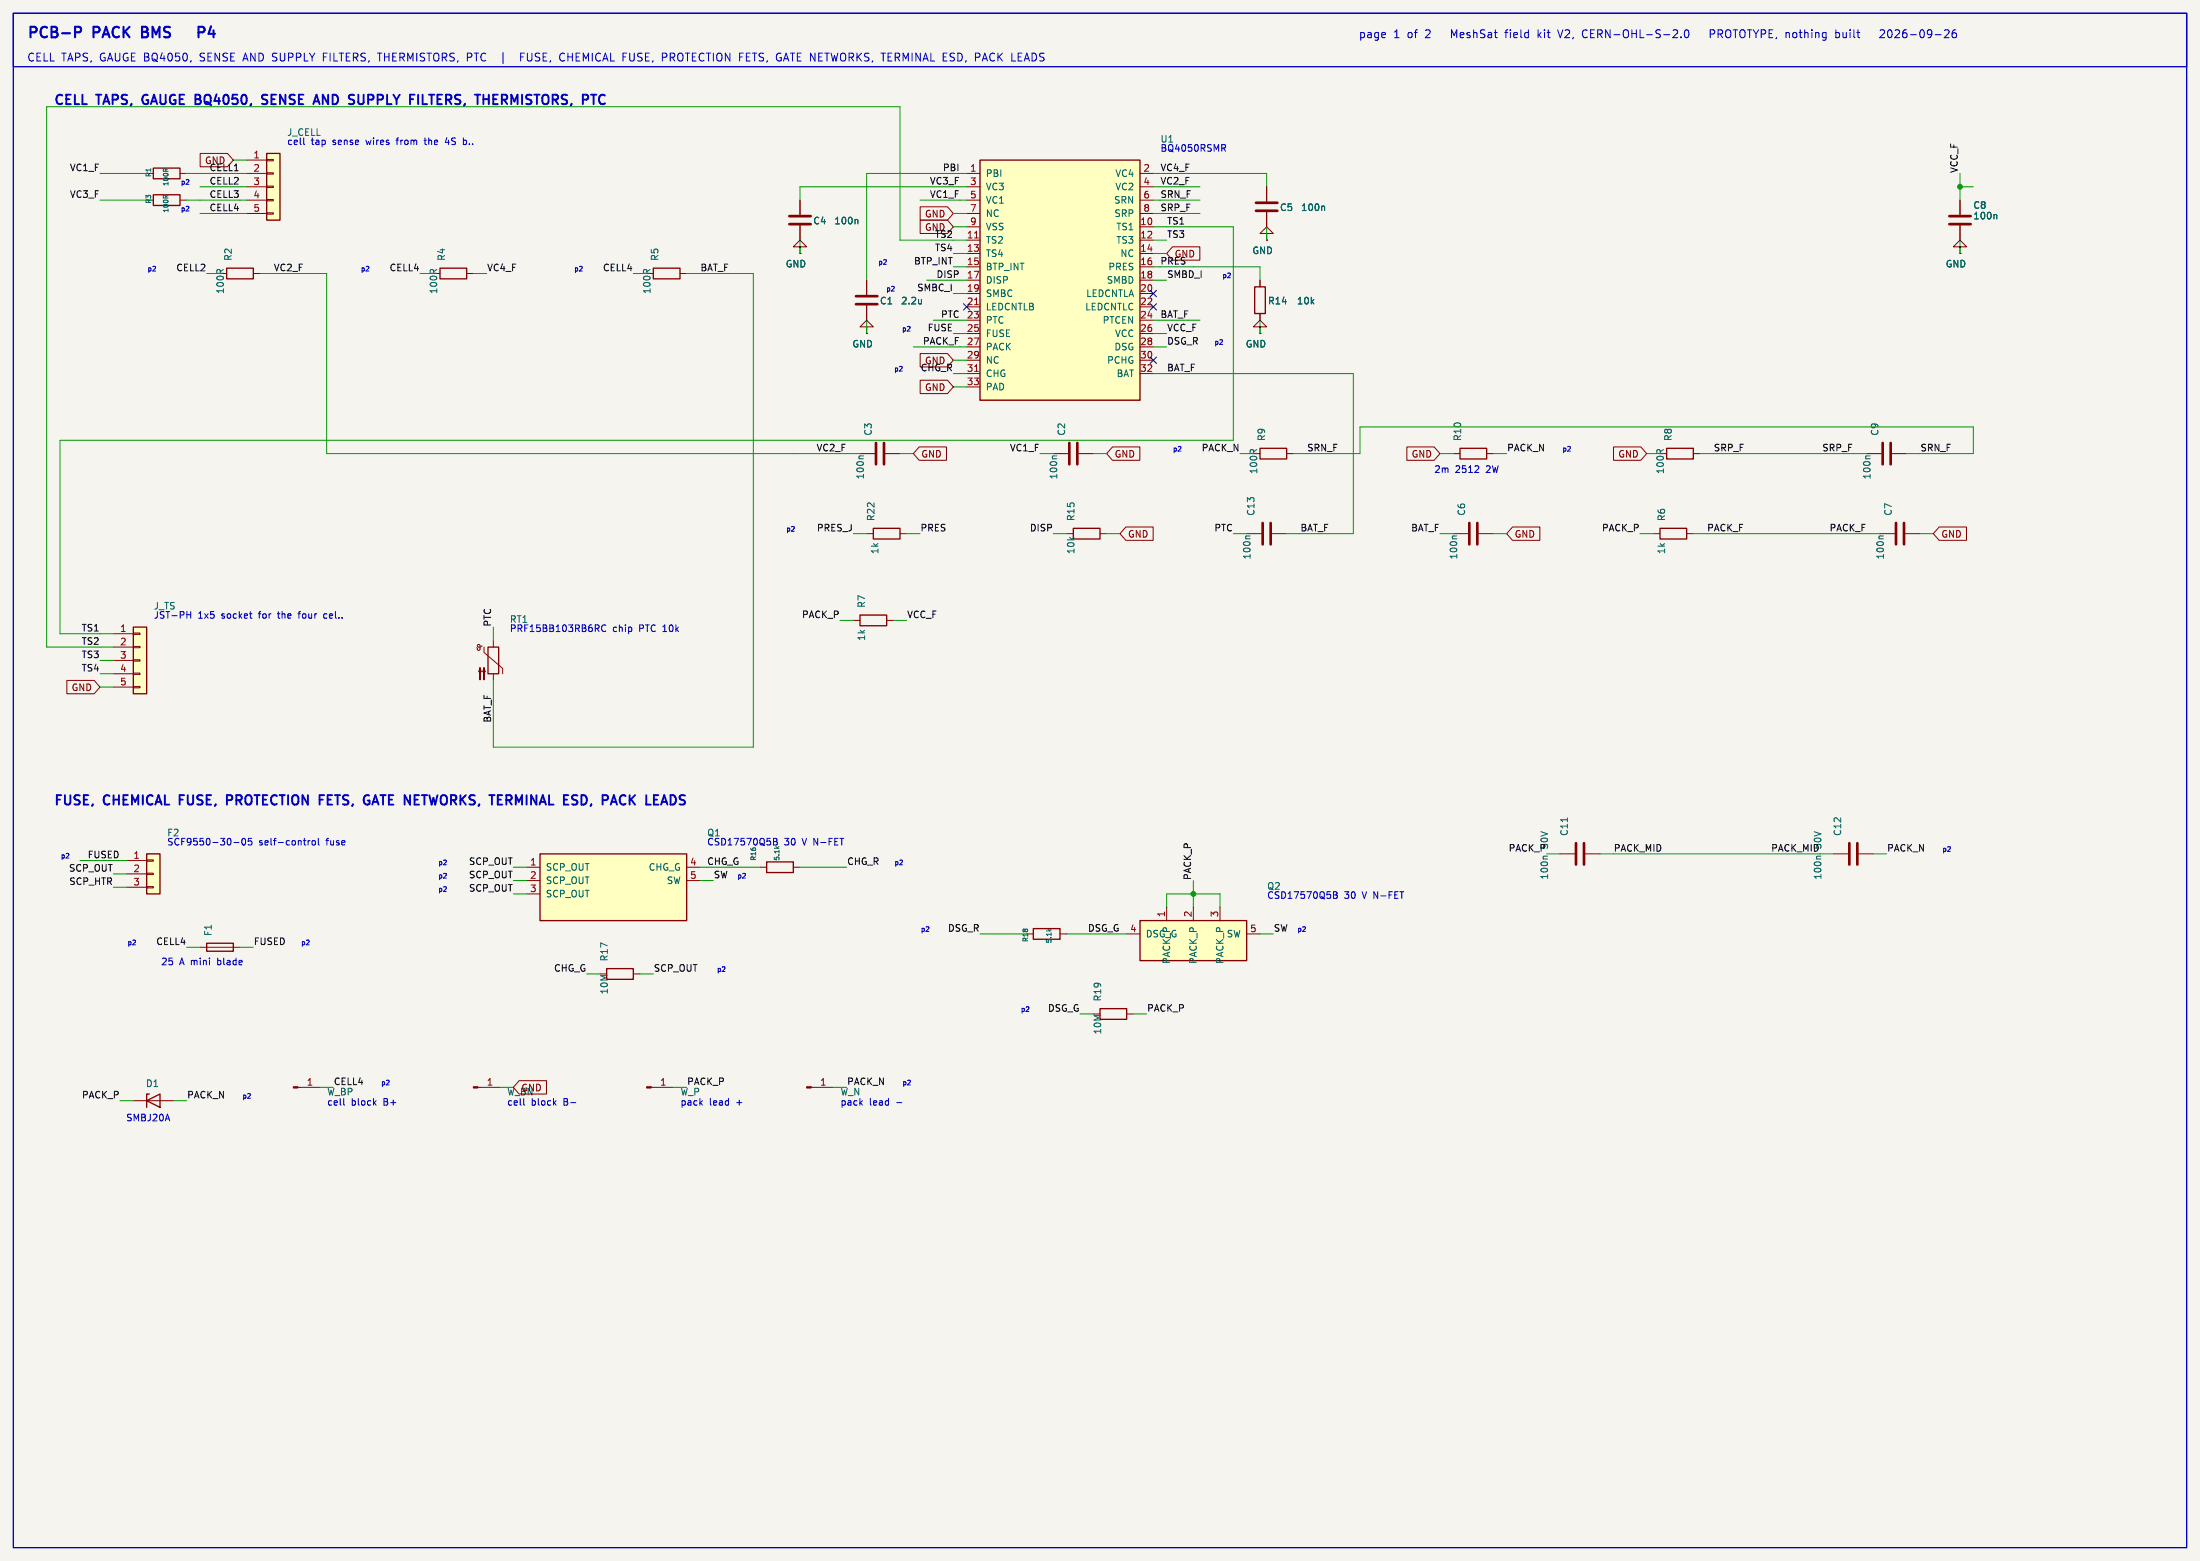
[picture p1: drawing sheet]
<svg xmlns="http://www.w3.org/2000/svg" width="419mm" height="297mm" viewBox="0 0 419 297" stroke-linecap="round" stroke-linejoin="round" font-family="sans-serif">
<path d="M0 0h419.1v297.2h-419.1z" fill="#f5f4ef" stroke="#f5f4ef" stroke-width=".19"/>
<path d="M146 164.1h5.1v2h-5.1zM115.6 184.4h5v2h-5z" fill="none" stroke="#840000" stroke-width=".25"/>
<g fill="none" stroke="#840000" stroke-width=".19">
<path d="M152.4 38.1v2.8M152.4 42.9v2.8M165.1 53.3v2.8M165.1 58.2v2.8M165.1 62.2h1.3l-1.3-1.2-1.3 1.2h1.3v1.3M165.1 63.5h.1M200.7 86.4h2.8M205.5 86.4h2.8M144.8 165.1h1.2M151.1 165.1h1.3M114.3 185.4h1.3M120.6 185.4h1.3"/>
<path d="M124.1 207h4.2M154.5 207h4.2"/>
</g>
<g fill="#840000" stroke="#840000" stroke-width=".19">
<path d="M123.2 206.9h.9v.2h-.9z"/>
<path d="M153.7 206.9h.8v.2h-.8z"/>
</g>
<path d="M150.4 41.1h4M150.4 42.7h4M163.1 56.4h4M163.1 57.9h4M203.7 84.3v4.1M205.2 84.3v4.1" fill="none" stroke="#840000" stroke-width=".51"/>
<path d="M163.2 41.8l.2 .2v.6M175.5 57v.9M175.5 57.7v.1M201.3 86.8h-.7l-.1 .2M147.8 161.2l.3 .3M148.4 161.2l-.3 .2" fill="none" stroke="#006464" stroke-width=".19"/>
<path d="M102.9 162.6h27.9v12.7h-27.9z" fill="#ffffc2"/>
<path d="M239 54.6h2v5.1h-2zM240 85.3h5.1v2.1h-5.1zM278.1 85.3h5.1v2.1h-5.1zM317.5 85.3h5.1v2.1h-5.1zM39.4 179.6h5v1.5h-5zM102.9 162.6h27.9v12.7h-27.9zM196.8 176.8h5.1v2h-5.1zM27.9 209.6l2.6-1.3v2.5zM28.4 208.3h-.5v2.5" fill="none" stroke="#840000" stroke-width=".25"/>
<g fill="none" stroke="#840000" stroke-width=".19">
<path d="M241.3 35.6v2.8M240 53.3v1.3M240 59.7v1.3M241.3 44.5h1.3l-1.3-1.3-1.3 1.3h1.3v1.2M241.3 45.7h.1M241.3 40.4v2.8M240 62.2h1.3l-1.3-1.2-1.2 1.2h1.2v1.3M240 63.5h.1M163.8 86.4h2.8M168.7 86.4h2.7M245.1 86.4h1.3M276.9 86.4h1.2"/>
<path d="M283.2 86.4h1.3M322.6 86.4h1.2M100.3 165.1h2.6M100.3 167.6h2.6M100.3 170.2h2.6M130.8 165.1h2.5M130.8 167.6h2.5M195.6 177.8h1.2M201.9 177.8h1.3M38.1 180.3h7.6M25.4 209.6h7.6M56.7 207h4.3"/>
<path d="M91 207h4.2"/>
</g>
<path d="M239.3 38.6h4M239.3 40.1h4M166.9 84.3v4.1M168.4 84.3v4.1" fill="none" stroke="#840000" stroke-width=".51"/>
<path d="M252.2 39.2l.1 .2v.7M164.5 86.8h-.7l-.2 .2M199.6 176.9l.4 .3M200.2 176.9l-.3 .2" fill="none" stroke="#006464" stroke-width=".19"/>
<g fill="#840000" stroke="#840000" stroke-width=".19">
<path d="M90.2 206.9h.8v.2h-.8z"/>
<path d="M55.9 206.9h.8v.2h-.8z"/>
</g>
<path d="M217.2 175.3h20.3v7.6h-20.3z" fill="#ffffc2"/>
<path d="M217.2 175.3h20.3v7.6h-20.3z" fill="none" stroke="#840000" stroke-width=".25"/>
<path d="M373.4 47h1.2l-1.2-1.3-1.3 1.3h1.3v1.3M373.4 48.3h.1M355.6 86.4h2.8M360.4 86.4h2.8M214.6 177.8h2.6M222.2 172.7v2.6M227.3 172.7v2.6M232.4 172.7v2.6M237.5 177.8h2.5" fill="none" stroke="#840000" stroke-width=".19"/>
<path d="M358.6 84.3v4.1M360.2 84.3v4.1" fill="none" stroke="#840000" stroke-width=".51"/>
<path d="M356.3 86.8h-.7l-.2 .2" fill="none" stroke="#006464" stroke-width=".19"/>
<path d="M186.7 30.5h30.5v45.7h-30.5z" fill="#ffffc2"/>
<path d="M186.7 30.5h30.5v45.7h-30.5z" fill="none" stroke="#840000" stroke-width=".25"/>
<g fill="none" stroke="#840000" stroke-width=".19">
<path d="M184.1 33h2.6M184.1 35.6h2.6M184.1 38.1h2.6M217.2 33h2.5M217.2 35.6h2.5M217.2 38.1h2.5M184.1 40.6h2.6M184.1 43.2h2.6M184.1 45.7h2.6M184.1 48.3h2.6M184.1 50.8h2.6M184.1 53.3h2.6"/>
<path d="M184.1 55.9h2.6M184.1 58.4h2.6M217.2 40.6h2.5M217.2 43.2h2.5M217.2 45.7h2.5M217.2 48.3h2.5M217.2 50.8h2.5M217.2 53.3h2.5M217.2 55.9h2.5M217.2 58.4h2.5M184.1 61h2.6M184.1 63.5h2.6"/>
<path d="M184.1 66h2.6M184.1 68.6h2.6M184.1 71.1h2.6M184.1 73.7h2.6M217.2 61h2.5M217.2 63.5h2.5M217.2 66h2.5M217.2 68.6h2.5M217.2 71.1h2.5"/>
</g>
<path d="M185.7 45.3h.7M185.7 58h.7M185.7 70.7h.7" fill="none" stroke="#a90000" stroke-width=".19"/>
<path d="M27.9 162.6h2.6v7.6h-2.6z" fill="#ffffc2"/>
<path d="M27.9 162.6h2.6v7.6h-2.6z" fill="none" stroke="#840000" stroke-width=".25"/>
<path d="M24.1 163.8h3.8M24.1 166.4h3.8M24.1 168.9h3.8M27.9 163.7h1.3v.3h-1.3zM27.9 166.2h1.3v.3h-1.3zM27.9 168.8h1.3v.2h-1.3z" fill="none" stroke="#840000" stroke-width=".19"/>
<path d="M25.4 119.4h2.5v12.7h-2.5z" fill="#ffffc2"/>
<path d="M83.8 51.1h5.1v2h-5.1zM25.4 119.4h2.5v12.7h-2.5zM163.8 117.1h5.1v2h-5.1zM93 123.2h2v5.1h-2zM209.5 192h5.1v2.1h-5.1z" fill="none" stroke="#840000" stroke-width=".25"/>
<g fill="none" stroke="#840000" stroke-width=".19">
<path d="M88.9 52.1h1.3M162.6 118.1h1.2M168.9 118.1h1.3M21.6 120.7h3.8M21.6 123.2h3.8M21.6 125.7h3.8M21.6 128.3h3.8M21.6 130.8h3.8M25.4 120.5h1.3v.3h-1.3zM25.4 123.1h1.3v.2h-1.3zM25.4 125.6h1.3v.3h-1.3zM25.4 128.1h1.3v.3h-1.3z"/>
<path d="M25.4 130.7h1.3v.2h-1.3zM91.8 122.9l-.2 .3h-.4l-.2-.1v-.3l.2-.1 .2 .2v.7l-.1 .2h-.3l-.2-.5M92.2 123.2v1l3.6 3.1v1M94 121.9v1.3M94 128.3v1.2M349.2 162.6h2.8M354.1 162.6h2.8M208.3 193h1.2M214.6 193h1.3"/>
</g>
<g fill="#840000" stroke="#840000" stroke-width=".19">
<path d="M91.4 127.1l.3 .8h-.5l.2-.8v2.3z"/>
<path d="M92.2 127.1l.3 .8h-.6l.3-.8v2.3z"/>
</g>
<path d="M352.3 160.5v4.1M353.8 160.5v4.1" fill="none" stroke="#840000" stroke-width=".51"/>
<path d="M346.2 163l-.2 .2" fill="none" stroke="#006464" stroke-width=".19"/>
<path d="M50.8 29.2h2.5v12.7h-2.5z" fill="#ffffc2"/>
<path d="M29.2 32h5.1v2h-5.1zM29.2 37.1h5.1v2h-5.1zM50.8 29.2h2.5v12.7h-2.5zM43.2 51.1h5.1v2h-5.1zM124.5 51.1h5v2h-5zM166.4 100.6h5v2h-5zM204.5 100.6h5v2h-5zM316.2 100.6h5.1v2h-5.1z" fill="none" stroke="#840000" stroke-width=".25"/>
<g fill="none" stroke="#840000" stroke-width=".19">
<path d="M34.3 33h1.3M34.3 38.1h1.3M38.1 29.2h5.2l1.1 1.3-1.1 1.3h-5.2zM47 30.5h3.8M47 33h3.8M47 35.6h3.8M47 38.1h3.8M50.8 30.4h1.3v.2h-1.3zM50.8 32.9h1.3v.2h-1.3zM50.8 35.4h1.3v.3h-1.3zM50.8 38h1.3v.2h-1.3zM152.4 38.1v2.8"/>
<path d="M175.3 39.4h5.2l1.1 1.2-1.1 1.3h-5.2zM241.3 35.6v2.8M373.4 38.1v2.8M47 40.6h3.8M48.3 52.1h1.2M50.8 40.5h1.3v.3h-1.3zM129.5 52.1h1.3M152.4 47h1.3l-1.3-1.3-1.3 1.3h1.3v1.3M152.4 48.3h.1M152.4 42.9v2.8M165.1 53.3v2.8M165.1 58.2v2.8"/>
<path d="M175.3 41.9h5.2l1.1 1.3-1.1 1.3h-5.2zM223.4 47h5.2v2.5h-5.2l-1.2-1.2zM240 53.3v1.3M240 59.7v1.3M241.3 45.7h.1M241.3 40.4v2.8M373.4 48.3h.1M373.4 42.9v2.8M165.1 63.5h.1M175.3 72.4h5.2l1.1 1.3-1.1 1.2h-5.2zM175.3 67.3h5.2l1.1 1.3-1.1 1.3h-5.2zM240 63.5h.1"/>
<path d="M175.1 85.1h5.2v2.5h-5.2l-1.1-1.2zM211.9 85.1h5.2v2.5h-5.2l-1.1-1.2zM268 85.1h5.2l1.1 1.3-1.1 1.2h-5.2zM307.4 85.1h5.2l1.1 1.3-1.1 1.2h-5.2zM165.1 101.6h1.3M171.4 101.6h1.3M203.2 101.6h1.3M209.5 101.6h1.3M214.5 100.3h5.2v2.6h-5.2l-1.1-1.3zM237.5 101.6h2.8M242.3 101.6h2.8M276.9 101.6h2.8"/>
<path d="M281.7 101.6h2.8M288.1 100.3h5.2v2.6h-5.2l-1.1-1.3zM315 101.6h1.2M321.3 101.6h1.3M358.1 101.6h2.8M363 101.6h2.8M369.4 100.3h5.2v2.6h-5.2l-1.1-1.3zM12.7 129.5h5.2l1.1 1.3-1.1 1.3h-5.2zM297.2 162.6h2.8M302 162.6h2.8M98.9 205.7h5.2v2.6h-5.2l-1.1-1.3z"/>
</g>
<g fill="none" stroke="#006464" stroke-width=".19">
<path d="M31.2 32.2h.3M31.2 37.3h.3M32 32.1l-.4 .3M32 37.2l-.4 .3M252.2 39.2l.1 .2v.7M163.2 41.8l.2 .2v.6M175.5 57v.9M175.5 57.7v.1M380.2 40.8l.2 .2v.7M238.1 102h-.6l-.2 .2M277.5 102h-.7l-.1 .2M358.8 102h-.7l-.2 .2"/>
<path d="M298.6 155.7v.7M294.1 163l-.1 .2"/>
</g>
<path d="M371.3 41.1h4.1M371.3 42.7h4.1M240.5 99.6v4M242.1 99.6v4M279.9 99.6v4M281.4 99.6v4M361.2 99.6v4M362.7 99.6v4M300.2 160.5v4.1M301.8 160.5v4.1" fill="none" stroke="#840000" stroke-width=".51"/>
<g fill="none" stroke="#009600" stroke-width=".19">
<path d="M19 33h8.9M19 38.1h8.9M35.6 33h11.4M35.6 38.1h11.4M38.1 35.6h8.9M44.4 30.5h2.6M175.3 38.1h8.8M184.1 35.6h-31.7v2.5M184.1 33h-19v20.3M219.7 35.6h8.9M219.7 33h21.6v2.6M219.7 38.1h8.9"/>
<path d="M373.4 33v5.1M373.4 35.6h2.5M38.1 40.6h8.9M39.4 52.1h2.5M49.5 52.1h12.7v34.3h101.6M80 52.1h2.5M90.2 52.1h2.5M120.6 52.1h2.6M130.8 52.1h12.7v90.1h-49.5v-12.7M152.4 45.7v2.6M176.5 53.3h7.6M181.6 40.6h2.5"/>
<path d="M181.6 50.8h2.5M181.6 48.3h2.5M181.6 43.2h2.5M181.6 55.9h2.5M184.1 45.7h-12.7v-25.4h-162.5v102.9h12.7M219.7 43.2h15.2v40.6h-223.5v36.9h10.2M219.7 40.6h8.9M219.7 53.3h2.5M219.7 50.8h20.3v2.5M219.7 48.3h2.5M219.7 45.7h2.5M241.3 43.2v2.5"/>
<path d="M373.4 45.7v2.6M165.1 61v2.5M174 66h10.1M177.8 61h6.3M181.6 63.5h2.5M181.6 73.7h2.5M181.6 71.1h2.5M181.6 68.6h2.5M219.7 71.1h38.1v30.5h-12.7M219.7 66h2.5M219.7 63.5h2.5M219.7 61h8.9"/>
<path d="M240 61v2.5M171.4 86.4h2.6M198.1 86.4h2.6M208.3 86.4h2.5M236.2 86.4h2.6M246.4 86.4h12.7v-5.1h116.8v5.1h-12.7M274.3 86.4h2.6M284.5 86.4h2.5M313.7 86.4h2.5M323.8 86.4h31.8M94 119.4v2.5M160 118.1h2.6"/>
<path d="M162.6 101.6h2.5M170.2 118.1h2.5M172.7 101.6h2.6M200.7 101.6h2.5M210.8 101.6h2.6M234.9 101.6h2.6M274.3 101.6h2.6M284.5 101.6h2.5M312.4 101.6h2.6M322.6 101.6h35.5M365.8 101.6h2.5M19 130.8h2.6"/>
<path d="M19 128.3h2.6M19 125.7h2.6M15.2 163.8h8.9M21.6 168.9h2.5M21.6 166.4h2.5M97.8 170.2h2.5M97.8 165.1h2.5M97.8 167.6h2.5M133.3 165.1h11.5M133.3 167.6h2.6M152.4 165.1h8.9M186.7 177.8h8.9"/>
<path d="M203.2 177.8h11.4M222.2 172.7v-2.5h10.2v2.5M227.3 167.6v5.1M240 177.8h2.6M294.6 162.6h2.6M304.8 162.6h44.4M356.9 162.6h2.5M35.6 180.3h2.5M45.7 180.3h2.6M111.8 185.4h2.5M121.9 185.4h2.6M205.7 193h2.6"/>
<path d="M215.9 193h2.5M22.9 209.6h2.5M33 209.6h2.6M61 207h2.5M95.2 207h2.6M128.3 207h2.5M158.7 207h2.6"/>
</g>
<path d="M183.5 57.8l1.3 1.2M184.8 57.8l-1.3 1.2M219.1 57.8l1.2 1.2M219.1 55.3l1.2 1.2M220.3 57.8l-1.2 1.2M220.3 55.3l-1.2 1.2M219.1 68l1.2 1.2M220.3 68l-1.2 1.2" fill="none" stroke="#000084" stroke-width=".19"/>
<g fill="none" stroke="#0000c2" stroke-width=".36">
<path d="M27.3 18.3l-.2 .5 .2 .8M50.9 18.1l-.6-.1-.3 .2v.5l.8 .4 .1 .4-.3 .3-.7-.1M61.5 19.8v-1.8l1 1.8M69.3 18v1.5l-.4 .3M80.5 19.8h.9M81.7 18h1M94 19.8h.8M94 18h.8M94 18.9h.6M34.2 152.2h.6M35.1 151.4h-.9v1.8M44.1 151.5l-.9-.1v1.8"/>
<path d="M44.1 152.2l-.9 .1M70.9 153.2l.6-1.8 .6 1.8M71.1 152.7h.8M96.5 151.4h.6M96.5 152.3h.6M96.9 152.3l.6 .9M119.1 151.5l.1 .1M119.2 153l-.1 .1M128.4 151.5l.4 .7-.1 .6-.3 .3"/>
</g>
<g fill="none" stroke="#0000c2" stroke-width=".19">
<path d="M36.4 11.5l-.1 .3M61.6 10.8h.5M62.3 10.1h-.7v1.5M71.9 10.1h.9M95.8 10v2.1M99.2 10.8h.5M99.9 10.1h-.7v1.5M107.5 10.2v.1M107.5 11.5h.1M127.7 10.9h.6M128.3 10.1h-.6v1.5M286.7 6.2h.5"/>
<path d="M293 5.7v1.5M293.2 6.6l.4 .6M293.6 6.2l-.6 .5M296.7 5.7l.5 1.5M301.5 6.8l.2 .3 .4 .1M302.1 5.7h-.4l-.2 .3M320.2 7v.2M321 5.8l.2-.1a.8 .8 0 0 1 .5 .7 .8 .8 0 0 1-.5 .8l-.2-.2-.1-.4zM325.8 6.5l.7-.1 .2-.2-.1-.4-.2-.1h-.6v1.5M349.7 6.2h.5l.2 .3-.1 .6h-.6M349.7 5.7v1.5M358.2 5.8l.5-.1 .2 .1 .1 .3-.9 1.1h.9"/>
<path d="M359.9 5.7a.94 .94 0 0 0 0 1.5M371.9 6.5l.3-.3 .4 .1 .1 .2v.4l-.3 .3-.4-.1-.1-.2M372.6 5.7a.59 .59 0 0 0-.7 .6M57.9 26.3v1l.1 .2M80.8 26.7h.5M81 26.3v1.2M85.1 26.2l-.3 .9h.8M88.4 26.7l.4 .1M88.8 27.4l-.4 .1M232.8 27.5h.4l.3 .3-.1 .3-.6 .1M233.1 28.2l.4 .6M280.9 89.9h.8"/>
<path d="M281.6 88.8v.4M35.6 117h.7M36.3 116.4v1.3M56.8 116.8h.4M57 116.5l-.1 1.2M62.1 116.8l-.3 .1-.1 .2v.5l.4 .1M115.4 119.1a.6 .6 0 0 0-.8 .4 .6 .6 0 0 0 .6 .7l.2-.1M46.2 159.7l.2-.1a.68 .68 0 0 1 .4 .6 .68 .68 0 0 1-.4 .7 .84 .84 0 0 1-.2-1.2zM47.9 159.6h-.6v.6l.2-.1 .4 .1 .1 .1-.1 .5-.1 .1-.5-.1M60.6 159.6v1.1l.2 .2M147.4 159.6h.4l.2 .2-.2 .4 .2 .1 .1 .3-.3 .3h-.4zM44.5 160.4h1"/>
<path d="M58.7 160v.9M59.1 160l-.4 .3M59.5 160.1l.4-.1 .2 .3v.3l-.2 .3-.4-.1-.1-.2zM147.4 160.2h.4M254 169.8h.5l.2 .2-.2 .4 .2 .1 .1 .3-.3 .2h-.5zM254 170.4h.5M65.5 209.1v1.1l.2 .2M99.8 209.1v1.1l.1 .2"/>
</g>
<path d="M14.3 5.1h.8a.54 .54 0 0 1 .4 .5 .54 .54 0 0 1-.4 .6h-.8M27.1 6.1h.6M27.7 5.1h-.6v2h.7M37.8 6.2h.8a.54 .54 0 0 0 .4-.6 .54 .54 0 0 0-.4-.5h-.8v2M40.2 5l-.5 1.4h1.3M40.7 5.8v1.3" fill="none" stroke="#0000c2" stroke-width=".4"/>
<path d="M2.5 2.5h414.1v292.1h-414.1zM2.5 2.5h414.1v10.2h-414.1z" fill="none" stroke="#0000c2" stroke-width=".25"/>
<g fill="#009600" stroke="#009600" stroke-width=".19">
<circle cx="227.3" cy="170.2" r=".46"/>
<circle cx="373.4" cy="35.6" r=".46"/>
</g>
<g font-size="2.8" fill="#0000c2">
<text x="5.1" y="7.4">PCB-P</text>
<text x="17.9" y="7.4">PACK</text>
<text x="27.9" y="7.4">BMS</text>
</g>
<g font-size="2.5" fill="#0000c2">
<text x="10.2" y="20.1">CELL</text>
<text x="18.6" y="20.1">TAPS,</text>
<text x="28" y="20.1">GAUGE BQ4050,</text>
<text x="52.2" y="20.1">SENSE</text>
<text x="62.9" y="20.1">AND</text>
<text x="70.2" y="20.1">SUPPLY</text>
<text x="82.5" y="20.1">FILTERS,</text>
<text x="95.8" y="20.1">THERMISTORS,</text>
<text x="10.2" y="153.4">FUSE,</text>
<text x="19.9" y="153.4">CHEMICAL</text>
<text x="35" y="153.4">FUSE,</text>
<text x="44.7" y="153.4">PROTECTION</text>
<text x="63.1" y="153.4">FETS,</text>
<text x="72.3" y="153.4">GATE NETWORKS,</text>
<text x="97.8" y="153.4">TERMINAL ESD,</text>
<text x="120.6" y="153.4">PACK</text>
<text x="129.6" y="153.4">LEADS</text>
</g>
<g font-size="2.1" fill="#0000c2">
<text x="5.1" y="11.8">CELL TAPS, GAUGE BQ4050,</text>
<text x="38.4" y="11.8">SENSE AND SUPPLY</text>
<text x="62.3" y="11.8">FILTERS,</text>
<text x="72.9" y="11.8">THERMISTORS, PTC</text>
<text x="100.8" y="11.8">FUSE,</text>
<text x="108.4" y="11.8">CHEMICAL FUSE,</text>
<text x="128.2" y="11.8">PROTECTION FETS, GATE NETWORKS, TERMINAL ESD, PACK LEADS</text>
<text x="258.8" y="7.4">page</text>
<text x="265.4" y="7.4">1</text>
<text x="268.2" y="7.4">of</text>
<text x="271.7" y="7.4">2</text>
<text x="277" y="7.4">MeshSat</text>
<text x="287.5" y="7.4">field</text>
<text x="293.8" y="7.4">kit</text>
<text x="297.9" y="7.4">V2,</text>
<text x="302.6" y="7.4">CERN-OHL-S-2.0</text>
<text x="327.4" y="7.4">PROTOTYPE, nothing</text>
<text x="351.6" y="7.4">built</text>
<text x="360.6" y="7.4">2026-09-26</text>
</g>
<g font-size="1.8" fill="#0000c2">
<text x="54.6" y="27.7">cell</text>
<text x="59.3" y="27.7">tap</text>
<text x="63.5" y="27.7">sense</text>
<text x="70" y="27.7">wires</text>
<text x="76" y="27.7">from</text>
<text x="81.6" y="27.7">the</text>
<text x="85.7" y="27.7">4S</text>
<text x="89.3" y="27.7">b..</text>
<text x="221" y="29">BQ4050RSMR</text>
<text x="221" y="27.3">U1</text>
<text x="273.1" y="90.1">2m</text>
<text x="277.2" y="90.1">2512</text>
<text x="283.2" y="90.1">2W</text>
<text x="29.2" y="117.9">JST-PH</text>
<text x="29.2" y="116.2">J_TS</text>
<text x="37.7" y="117.9">1x5</text>
<text x="42.3" y="117.9">socket</text>
<text x="49.6" y="117.9">for</text>
<text x="53.4" y="117.9">the</text>
<text x="57.6" y="117.9">four</text>
<text x="62.5" y="117.9">cel..</text>
<text x="97" y="118.8">RT1</text>
<text x="97" y="120.4">PRF15BB103RB6RC</text>
<text x="116.7" y="120.4">chip</text>
<text x="121.9" y="120.4">PTC 10k</text>
<text x="31.7" y="161">SCF9550-30-05</text>
<text x="31.8" y="159.4">F2</text>
<text x="49.3" y="161">self-control</text>
<text x="62.3" y="161">fuse</text>
<text x="134.6" y="161">CSD17570Q5B</text>
<text x="134.6" y="159.4">Q1</text>
<text x="149.4" y="161">30</text>
<text x="153" y="161">V N-FET</text>
<text x="241.3" y="171.2">CSD17570Q5B</text>
<text x="241.3" y="169.6">Q2</text>
<text x="256.1" y="171.2">30</text>
<text x="259.7" y="171.2">V N-FET</text>
<text x="30.6" y="183.8">25</text>
<text x="34.2" y="183.8">A mini</text>
<text x="41.7" y="183.8">blade</text>
<text x="129.5" y="208.7">W_P</text>
<text x="160" y="208.7">W_N</text>
<text x="23.9" y="213.6">SMBJ20A</text>
<text x="62.2" y="210.6">cell</text>
<text x="66.9" y="210.6">block</text>
<text x="73.2" y="210.6">B+</text>
<text x="96.5" y="210.6">cell</text>
<text x="101.2" y="210.6">block</text>
<text x="107.4" y="210.6">B-</text>
<text x="129.5" y="210.6">pack</text>
<text x="135.1" y="210.6">lead</text>
<text x="140.3" y="210.6">+</text>
<text x="160" y="210.6">pack</text>
<text x="165.6" y="210.6">lead</text>
<text x="170.8" y="210.6">-</text>
</g>
<g font-size="1.8" fill="#006464">
<text x="54.6" y="26.1">J_CELL</text>
<text x="187.7" y="33.9">PBI</text>
<text x="212.4" y="33.9">VC4</text>
<text x="187.7" y="36.4">VC3</text>
<text x="187.7" y="39">VC1</text>
<text x="187.7" y="41.5">NC</text>
<text x="212.1" y="39">SRN</text>
<text x="212.2" y="41.5">SRP</text>
<text x="212.4" y="36.4">VC2</text>
<text x="243.7" y="40.4">C5</text>
<text x="247.8" y="40.4">100n</text>
<text x="375.8" y="39.9">C8</text>
<text x="375.8" y="42">100n</text>
<text x="154.8" y="42.9">C4</text>
<text x="158.8" y="42.9">100n</text>
<text x="187.7" y="44">VSS</text>
<text x="187.7" y="46.6">TS2</text>
<text x="212.6" y="44">TS1</text>
<text x="212.6" y="46.6">TS3</text>
<text x="44.3" y="49.8" transform="rotate(-90 44.3 49.8)">R2</text>
<text x="85" y="49.8" transform="rotate(-90 85 49.8)">R4</text>
<text x="125.6" y="49.8" transform="rotate(-90 125.6 49.8)">R5</text>
<text x="149.6" y="51.1">GND</text>
<text x="187.7" y="49.1">TS4</text>
<text x="187.7" y="51.7">BTP_INT</text>
<text x="211.1" y="51.7">PRES</text>
<text x="213.4" y="49.1">NC</text>
<text x="238.5" y="48.6">GND</text>
<text x="370.6" y="51.1">GND</text>
<text x="42.8" y="56.1" transform="rotate(-90 42.8 56.1)">100R</text>
<text x="83.5" y="56.1" transform="rotate(-90 83.5 56.1)">100R</text>
<text x="124.1" y="56.1" transform="rotate(-90 124.1 56.1)">100R</text>
<text x="167.5" y="58.1">C1</text>
<text x="171.6" y="58.1">2.2u</text>
<text x="187.7" y="54.2">DISP</text>
<text x="187.7" y="56.7">SMBC</text>
<text x="187.7" y="59.3">LEDCNTLB</text>
<text x="206.6" y="59.3">LEDCNTLC</text>
<text x="206.8" y="56.7">LEDCNTLA</text>
<text x="210.7" y="54.2">SMBD</text>
<text x="241.5" y="58.1">R14</text>
<text x="247" y="58.1">10k</text>
<text x="187.7" y="61.8">PTC</text>
<text x="187.7" y="64.4">FUSE</text>
<text x="210" y="61.8">PTCEN</text>
<text x="212.3" y="64.4">VCC</text>
<text x="162.3" y="66.4">GND</text>
<text x="187.7" y="66.9">PACK</text>
<text x="187.7" y="69.4">NC</text>
<text x="187.7" y="72">CHG</text>
<text x="210.8" y="69.4">PCHG</text>
<text x="212.2" y="66.9">DSG</text>
<text x="212.6" y="72">BAT</text>
<text x="237.2" y="66.4">GND</text>
<text x="187.7" y="74.5">PAD</text>
<text x="166.3" y="83.1" transform="rotate(-90 166.3 83.1)">C3</text>
<text x="203.1" y="83.1" transform="rotate(-90 203.1 83.1)">C2</text>
<text x="358" y="83.1" transform="rotate(-90 358 83.1)">C9</text>
<text x="241.2" y="84.1" transform="rotate(-90 241.2 84.1)">R9</text>
<text x="278.5" y="84.1" transform="rotate(-90 278.5 84.1)">R10</text>
<text x="318.7" y="84.1" transform="rotate(-90 318.7 84.1)">R8</text>
<text x="164.8" y="91.4" transform="rotate(-90 164.8 91.4)">100n</text>
<text x="201.6" y="91.4" transform="rotate(-90 201.6 91.4)">100n</text>
<text x="239.7" y="90.4" transform="rotate(-90 239.7 90.4)">100R</text>
<text x="317.2" y="90.4" transform="rotate(-90 317.2 90.4)">100R</text>
<text x="356.5" y="91.4" transform="rotate(-90 356.5 91.4)">100n</text>
<text x="166.8" y="99.3" transform="rotate(-90 166.8 99.3)">R22</text>
<text x="204.9" y="99.3" transform="rotate(-90 204.9 99.3)">R15</text>
<text x="239.2" y="98.3" transform="rotate(-90 239.2 98.3)">C13</text>
<text x="279.3" y="98.3" transform="rotate(-90 279.3 98.3)">C6</text>
<text x="317.4" y="99.3" transform="rotate(-90 317.4 99.3)">R6</text>
<text x="360.6" y="98.3" transform="rotate(-90 360.6 98.3)">C7</text>
<text x="167.5" y="105.6" transform="rotate(-90 167.5 105.6)">1k</text>
<text x="204.9" y="105.6" transform="rotate(-90 204.9 105.6)">10k</text>
<text x="238.4" y="106.6" transform="rotate(-90 238.4 106.6)">100n</text>
<text x="277.8" y="106.6" transform="rotate(-90 277.8 106.6)">100n</text>
<text x="317.4" y="105.6" transform="rotate(-90 317.4 105.6)">1k</text>
<text x="359.1" y="106.6" transform="rotate(-90 359.1 106.6)">100n</text>
<text x="165" y="115.8" transform="rotate(-90 165 115.8)">R7</text>
<text x="165" y="122.1" transform="rotate(-90 165 122.1)">1k</text>
<text x="298.9" y="159.3" transform="rotate(-90 298.9 159.3)">C11</text>
<text x="350.9" y="159.3" transform="rotate(-90 350.9 159.3)">C12</text>
<text x="103.9" y="166">SCP_OUT</text>
<text x="123.5" y="166">CHG_G</text>
<text x="295.1" y="167.6" transform="rotate(-90 295.1 167.6)">100n</text>
<text x="347.2" y="167.6" transform="rotate(-90 347.2 167.6)">100n</text>
<text x="103.9" y="168.5">SCP_OUT</text>
<text x="103.9" y="171">SCP_OUT</text>
<text x="126.9" y="168.5">SW</text>
<text x="40.5" y="178.3" transform="rotate(-90 40.5 178.3)">F1</text>
<text x="218.2" y="178.7">DSG_G</text>
<text x="233.6" y="178.7">SW</text>
<text x="116" y="183.1" transform="rotate(-90 116 183.1)">R17</text>
<text x="223.1" y="183.6" transform="rotate(-90 223.1 183.6)">PACK_P</text>
<text x="228.2" y="183.6" transform="rotate(-90 228.2 183.6)">PACK_P</text>
<text x="233.3" y="183.6" transform="rotate(-90 233.3 183.6)">PACK_P</text>
<text x="116" y="189.4" transform="rotate(-90 116 189.4)">10M</text>
<text x="210" y="190.7" transform="rotate(-90 210 190.7)">R19</text>
<text x="210" y="197" transform="rotate(-90 210 197)">10M</text>
<text x="27.7" y="207.1">D1</text>
<text x="62.2" y="208.7">W_BP</text>
<text x="96.5" y="208.7">W_BN</text>
</g>
<g font-size="1.8" fill="#0f0f0f">
<text x="13.2" y="32.7">VC1_F</text>
<text x="38.9" y="31.4">GND</text>
<text x="39.8" y="35.2">CELL2</text>
<text x="39.8" y="32.7">CELL1</text>
<text x="177.1" y="35.2">VC3_F</text>
<text x="179.5" y="32.7">PBI</text>
<text x="221" y="32.7">VC4_F</text>
<text x="221" y="35.2">VC2_F</text>
<text x="373" y="33" transform="rotate(-90 373 33)">VCC_F</text>
<text x="13.2" y="37.8">VC3_F</text>
<text x="39.8" y="40.3">CELL4</text>
<text x="39.8" y="37.8">CELL3</text>
<text x="177.1" y="37.8">VC1_F</text>
<text x="221" y="40.3">SRP_F</text>
<text x="221" y="37.8">SRN_F</text>
<text x="178" y="47.9">TS4</text>
<text x="178" y="45.4">TS2</text>
<text x="222.2" y="42.8">TS1</text>
<text x="222.2" y="45.4">TS3</text>
<text x="33.5" y="51.7">CELL2</text>
<text x="52.1" y="51.7">VC2_F</text>
<text x="74.1" y="51.7">CELL4</text>
<text x="92.7" y="51.7">VC4_F</text>
<text x="114.8" y="51.7">CELL4</text>
<text x="133.3" y="51.7">BAT_F</text>
<text x="174" y="50.5">BTP_INT</text>
<text x="178.3" y="53">DISP</text>
<text x="221" y="50.5">PRES</text>
<text x="222.2" y="53">SMBD_I</text>
<text x="223.7" y="49.2">GND</text>
<text x="174.6" y="55.5">SMBC_I</text>
<text x="175.7" y="65.7">PACK_F</text>
<text x="176.6" y="63.2">FUSE</text>
<text x="179.2" y="60.6">PTC</text>
<text x="221" y="60.6">BAT_F</text>
<text x="222.2" y="63.2">VCC_F</text>
<text x="222.2" y="65.7">DSG_R</text>
<text x="175.3" y="70.8">CHG_R</text>
<text x="176.1" y="69.5">GND</text>
<text x="222.2" y="70.8">BAT_F</text>
<text x="155.5" y="86">VC2_F</text>
<text x="192.3" y="86">VC1_F</text>
<text x="228.8" y="86">PACK_N</text>
<text x="248.9" y="86">SRN_F</text>
<text x="287" y="86">PACK_N</text>
<text x="326.4" y="86">SRP_F</text>
<text x="347.1" y="86">SRP_F</text>
<text x="365.8" y="86">SRN_F</text>
<text x="155.5" y="101.3">PRES_J</text>
<text x="175.3" y="101.3">PRES</text>
<text x="196.1" y="101.3">DISP</text>
<text x="231.2" y="101.3">PTC</text>
<text x="247.6" y="101.3">BAT_F</text>
<text x="268.7" y="101.3">BAT_F</text>
<text x="305.1" y="101.3">PACK_P</text>
<text x="325.1" y="101.3">PACK_F</text>
<text x="348.4" y="101.3">PACK_F</text>
<text x="93.6" y="119.4" transform="rotate(-90 93.6 119.4)">PTC</text>
<text x="152.7" y="117.8">PACK_P</text>
<text x="172.7" y="117.8">VCC_F</text>
<text x="15.5" y="122.8">TS2</text>
<text x="15.5" y="125.4">TS3</text>
<text x="15.5" y="120.3">TS1</text>
<text x="15.5" y="127.9">TS4</text>
<text x="93.6" y="137.7" transform="rotate(-90 93.6 137.7)">BAT_F</text>
<text x="295.1" y="161.6" transform="rotate(-90 295.1 161.6)">50V</text>
<text x="347.2" y="161.6" transform="rotate(-90 347.2 161.6)">50V</text>
<text x="13" y="166">SCP_OUT</text>
<text x="16.6" y="163.5">FUSED</text>
<text x="89.2" y="167.3">SCP_OUT</text>
<text x="89.2" y="164.8">SCP_OUT</text>
<text x="134.6" y="164.8">CHG_G</text>
<text x="135.9" y="167.3">SW</text>
<text x="161.3" y="164.8">CHG_R</text>
<text x="227" y="167.6" transform="rotate(-90 227 167.6)">PACK_P</text>
<text x="287.3" y="162.2">PACK_P</text>
<text x="307.3" y="162.2">PACK_MID</text>
<text x="337.3" y="162.2">PACK_MID</text>
<text x="359.4" y="162.2">PACK_N</text>
<text x="13.1" y="168.6">SCP_HTR</text>
<text x="89.2" y="169.8">SCP_OUT</text>
<text x="29.7" y="180">CELL4</text>
<text x="48.3" y="180">FUSED</text>
<text x="180.5" y="177.5">DSG_R</text>
<text x="207.2" y="177.5">DSG_G</text>
<text x="242.6" y="177.5">SW</text>
<text x="105.4" y="185.1">CHG_G</text>
<text x="124.5" y="185.1">SCP_OUT</text>
<text x="199.5" y="192.7">DSG_G</text>
<text x="218.4" y="192.7">PACK_P</text>
<text x="15.5" y="209.2">PACK_P</text>
<text x="35.6" y="209.2">PACK_N</text>
<text x="63.5" y="206.7">CELL4</text>
<text x="130.8" y="206.7">PACK_P</text>
<text x="161.3" y="206.7">PACK_N</text>
</g>
<g font-size="1.8" fill="#a90000">
<text x="48.2" y="30.2">1</text>
<text x="48.2" y="32.8">2</text>
<text x="48.2" y="35.3">3</text>
<text x="184.7" y="32.8">1</text>
<text x="184.7" y="35.3">3</text>
<text x="217.7" y="32.8">2</text>
<text x="217.7" y="35.3">4</text>
<text x="48.2" y="37.8">4</text>
<text x="48.2" y="40.4">5</text>
<text x="184.7" y="37.8">5</text>
<text x="184.7" y="40.4">7</text>
<text x="217.7" y="37.8">6</text>
<text x="217.7" y="40.4">8</text>
<text x="184.1" y="45.5">11</text>
<text x="184.7" y="42.9">9</text>
<text x="217.1" y="42.9">10</text>
<text x="217.1" y="45.5">12</text>
<text x="184.1" y="48">13</text>
<text x="184.1" y="50.5">15</text>
<text x="184.1" y="53.1">17</text>
<text x="217.1" y="48">14</text>
<text x="217.1" y="50.5">16</text>
<text x="217.1" y="53.1">18</text>
<text x="184.1" y="55.6">19</text>
<text x="184.1" y="58.2">21</text>
<text x="217.1" y="55.6">20</text>
<text x="217.1" y="58.2">22</text>
<text x="184.1" y="60.7">23</text>
<text x="184.1" y="63.2">25</text>
<text x="184.1" y="65.8">27</text>
<text x="217.1" y="60.7">24</text>
<text x="217.1" y="63.2">26</text>
<text x="217.1" y="65.8">28</text>
<text x="184.1" y="68.3">29</text>
<text x="184.1" y="70.9">31</text>
<text x="217.1" y="68.3">30</text>
<text x="217.1" y="70.9">32</text>
<text x="184.1" y="73.4">33</text>
<text x="22.8" y="120.4">1</text>
<text x="22.8" y="122.9">2</text>
<text x="22.8" y="125.5">3</text>
<text x="22.8" y="128">4</text>
<text x="22.8" y="130.6">5</text>
<text x="25.3" y="163.6">1</text>
<text x="25.3" y="166.1">2</text>
<text x="100.9" y="164.8">1</text>
<text x="100.9" y="167.4">2</text>
<text x="131.4" y="164.8">4</text>
<text x="131.4" y="167.4">5</text>
<text x="25.3" y="168.7">3</text>
<text x="100.9" y="169.9">3</text>
<text x="215.2" y="177.5">4</text>
<text x="222" y="174.7" transform="rotate(-90 222 174.7)">1</text>
<text x="227.1" y="174.7" transform="rotate(-90 227.1 174.7)">2</text>
<text x="232.2" y="174.7" transform="rotate(-90 232.2 174.7)">3</text>
<text x="238.1" y="177.5">5</text>
<text x="58.3" y="206.8">1</text>
<text x="92.6" y="206.8">1</text>
<text x="125.7" y="206.8">1</text>
<text x="156.1" y="206.8">1</text>
</g>
<g font-size="1.8" fill="#840000">
<text x="176.1" y="41.6">GND</text>
<text x="176.1" y="44.1">GND</text>
<text x="176.1" y="74.6">GND</text>
<text x="175.4" y="87.3">GND</text>
<text x="212.2" y="87.3">GND</text>
<text x="268.8" y="87.3">GND</text>
<text x="308.2" y="87.3">GND</text>
<text x="214.8" y="102.6">GND</text>
<text x="288.4" y="102.6">GND</text>
<text x="369.7" y="102.6">GND</text>
<text x="13.5" y="131.8">GND</text>
<text x="99.2" y="208">GND</text>
</g>
<g font-size="1.3" fill="#006464">
<text x="29" y="33.8" transform="rotate(-90 29 33.8)">R1</text>
<text x="32.3" y="35.5" transform="rotate(-90 32.3 35.5)">100R</text>
<text x="29" y="38.9" transform="rotate(-90 29 38.9)">R3</text>
<text x="32.3" y="40.6" transform="rotate(-90 32.3 40.6)">100R</text>
<text x="144.2" y="164" transform="rotate(-90 144.2 164)">R16</text>
<text x="148.7" y="164" transform="rotate(-90 148.7 164)">5.1k</text>
<text x="196" y="179.5" transform="rotate(-90 196 179.5)">R18</text>
<text x="200.5" y="179.7" transform="rotate(-90 200.5 179.7)">5.1k</text>
</g>
<g font-size="1.3" fill="#0000c2">
<text x="34.4" y="35.2">p2</text>
<text x="34.4" y="40.3">p2</text>
<text x="28" y="51.7">p2</text>
<text x="68.7" y="51.7">p2</text>
<text x="109.3" y="51.7">p2</text>
<text x="167.2" y="50.4">p2</text>
<text x="232.8" y="53">p2</text>
<text x="168.8" y="55.5">p2</text>
<text x="171.8" y="63.1">p2</text>
<text x="231.3" y="65.7">p2</text>
<text x="170.3" y="70.8">p2</text>
<text x="223.4" y="86">p2</text>
<text x="297.6" y="86">p2</text>
<text x="149.7" y="101.2">p2</text>
<text x="11.5" y="163.5">p2</text>
<text x="83.4" y="164.8">p2</text>
<text x="83.4" y="167.3">p2</text>
<text x="140.4" y="167.3">p2</text>
<text x="170.3" y="164.8">p2</text>
<text x="369.9" y="162.2">p2</text>
<text x="83.4" y="169.8">p2</text>
<text x="24.2" y="180">p2</text>
<text x="57.3" y="180">p2</text>
<text x="175.3" y="177.5">p2</text>
<text x="247.1" y="177.5">p2</text>
<text x="136.5" y="185.1">p2</text>
<text x="194.4" y="192.7">p2</text>
<text x="46.1" y="209.2">p2</text>
<text x="72.5" y="206.7">p2</text>
<text x="171.8" y="206.7">p2</text>
</g>
</svg>
